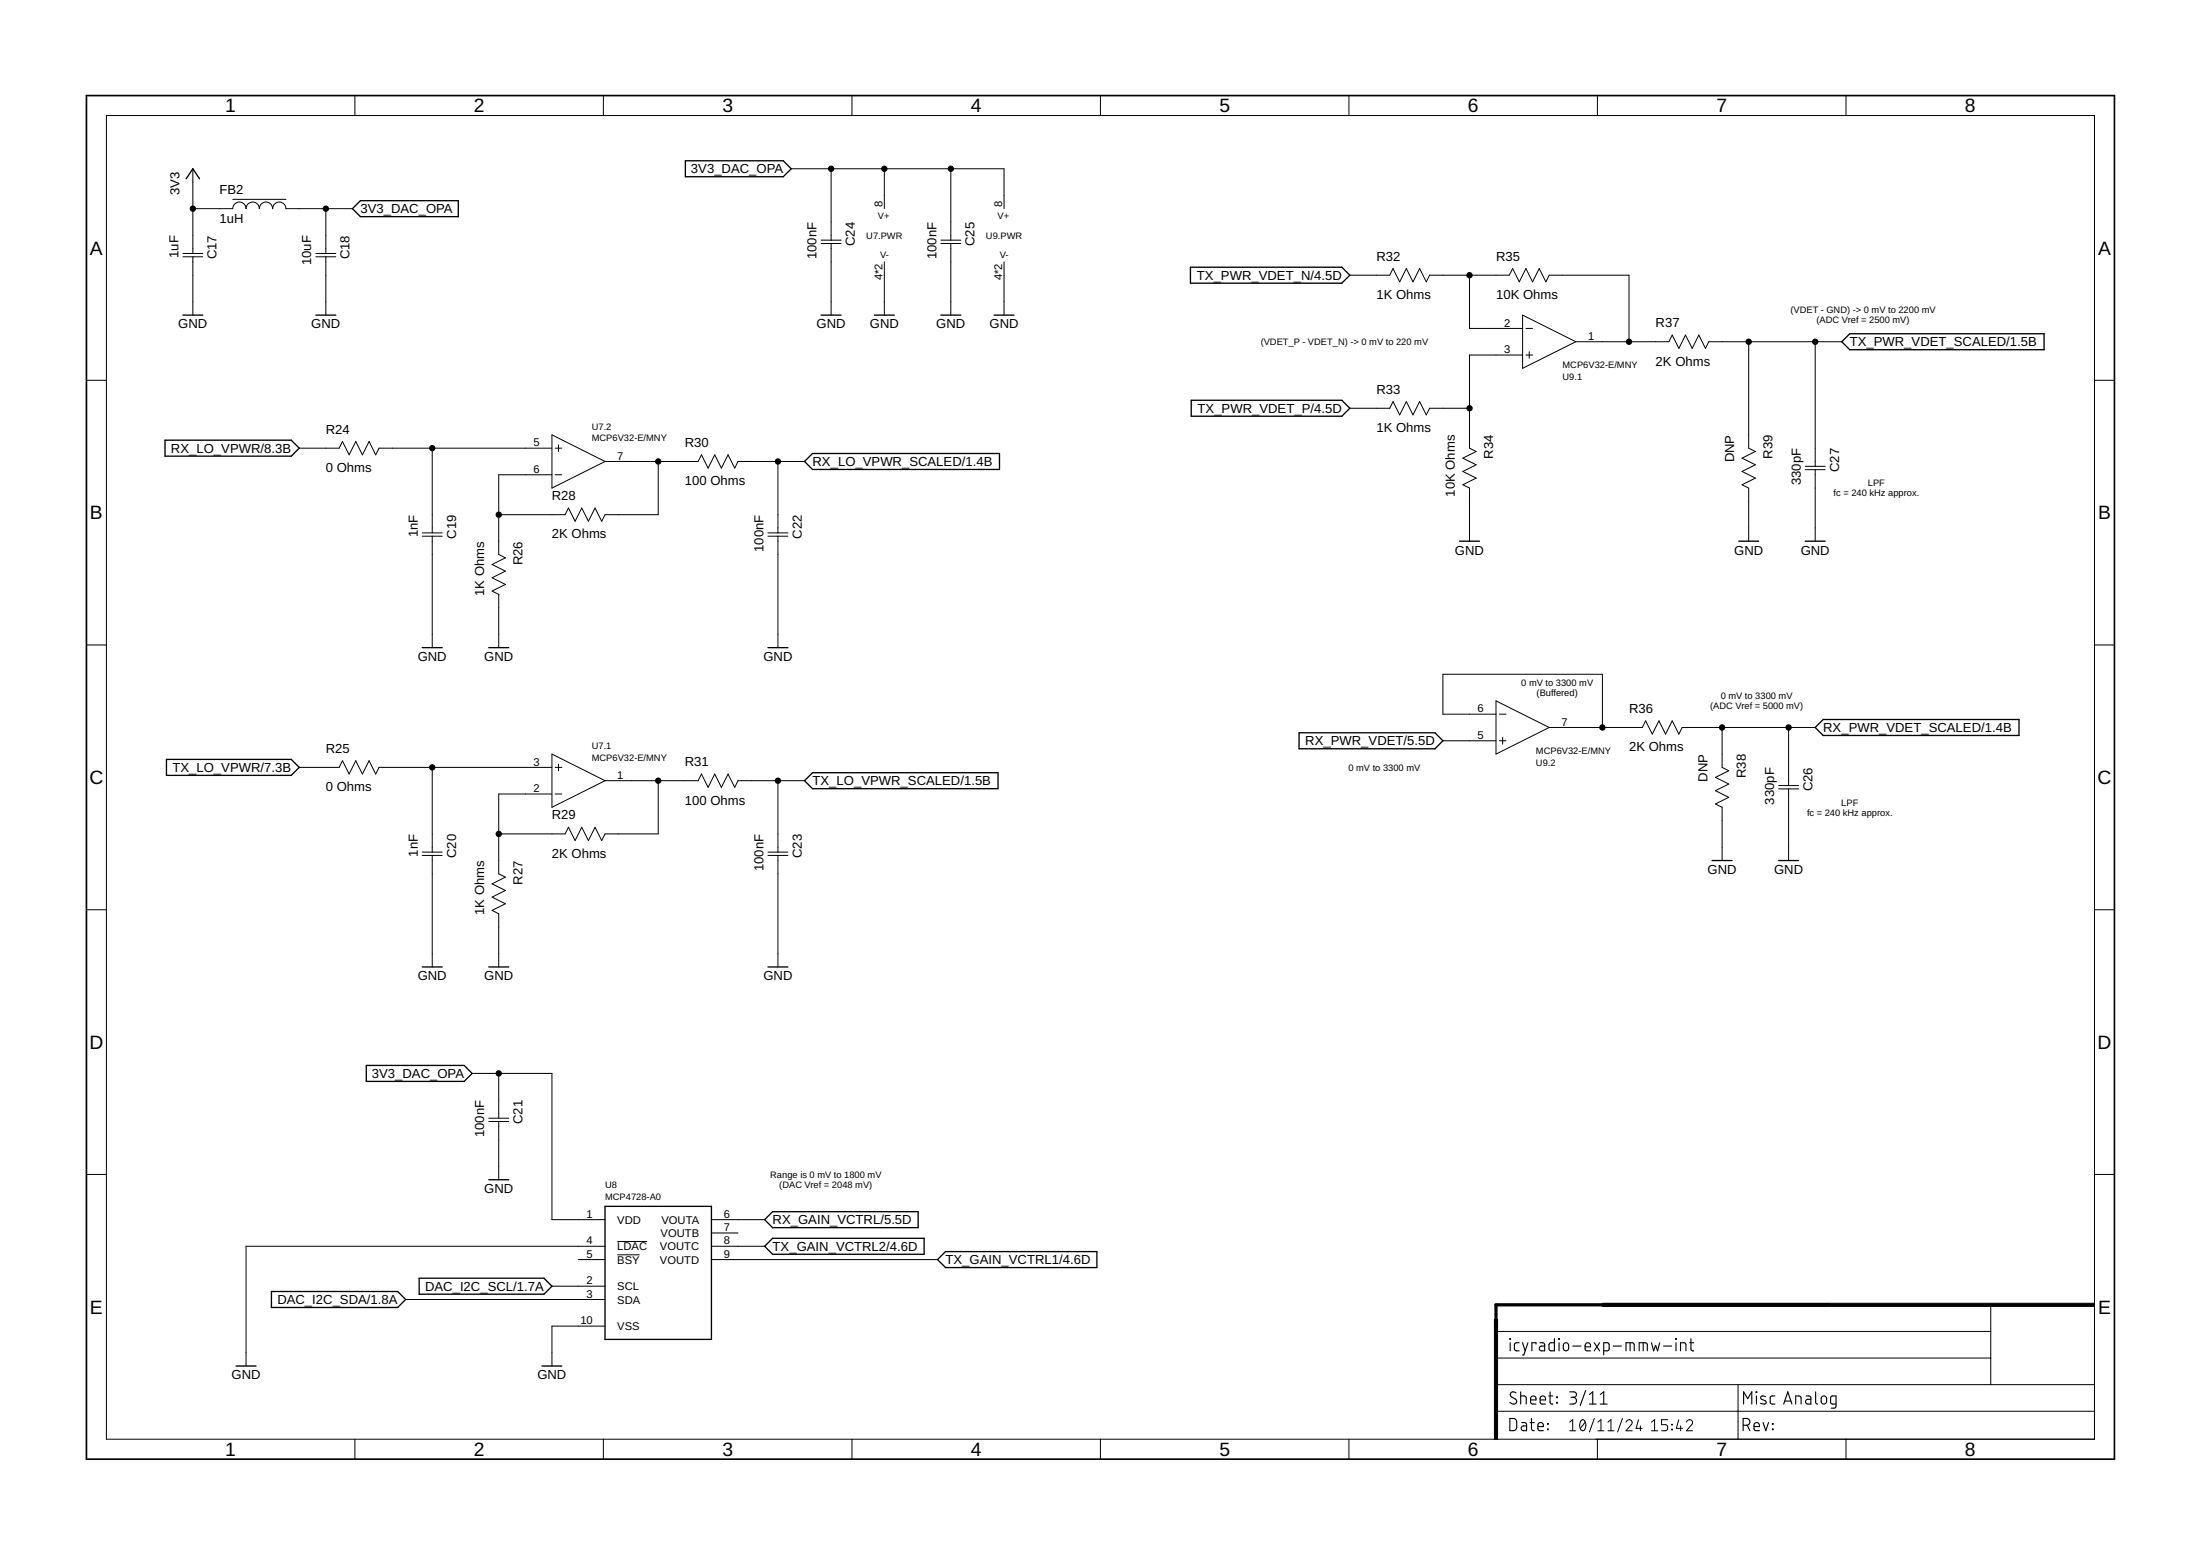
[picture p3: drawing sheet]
<svg xmlns="http://www.w3.org/2000/svg" width="420mm" height="297mm" viewBox="0 0 420 297" stroke-linecap="round" stroke-linejoin="round" font-family="sans-serif">
<g fill="none" stroke="#000" stroke-width=".19">
<path d="M67.8 18.2v3.9M115.2 18.2v3.9M162.7 18.2v3.9M210.2 18.2v3.9M257.6 18.2v3.9M305.1 18.2v3.9M352.6 18.2v3.9M20.3 22.1h379.7v252.6h-379.7zM36.8 39.8h7.6a1.27 1.27 0 0 1 1.3-1.2 1.27 1.27 0 0 1 1.3 1.2 1.27 1.27 0 0 1 1.3-1.2 1.27 1.27 0 0 1 1.2 1.2 1.27 1.27 0 0 1 1.3-1.2 1.27 1.27 0 0 1 1.3 1.2 1.27 1.27 0 0 1 1.2-1.2 1.27 1.27 0 0 1 1.3 1.2h12.7M36.8 32.2v16.2M44.4 38.1h10.2M62.2 39.8v8.6"/>
<path d="M151.1 32.2h40.6v7.6M158.7 32.2v13.6M168.9 32.2v7.6M181.6 32.2v13.6M34.9 48.4h3.8M34.9 49h3.8M36.8 49v11.2M60.3 48.4h3.8M60.3 49h3.8M62.2 49v11.2M156.8 45.8h3.8M156.8 46.5h3.8"/>
<path d="M158.7 46.5v13.7M168.9 50v10.2M179.7 45.8h3.8M179.7 46.5h3.8M181.6 46.5v13.7M191.7 50v10.2M257.8 52.5h7.6l.6-1.2 1.3 2.5 1.3-2.5 1.3 2.5 1.2-2.5 1.3 2.5 .6-1.3h15.2l.7-1.2 1.3 2.5 1.2-2.5 1.3 2.5 1.3-2.5 1.2 2.5 .7-1.3h15.2v12.7M280.6 52.5v10.2h10.2M16.5 72.6h3.8M257.8 77.9h7.6l.6-1.2 1.3 2.5 1.3-2.5 1.3 2.5 1.2-2.5 1.3 2.5 .6-1.3h7.6M290.8 67.8h-10.2v17.8l1.3 .6-2.5 1.3 2.5 1.2-2.5 1.3 2.5 1.3-2.5 1.2 1.2 .7v10.1M290.8 60.2l10.1 5-10.1 5.1z"/>
<path d="M291.4 67.8h1.3M291.4 62.7h1.3M292.1 67.1v1.3M300.9 65.2h17.8l.7-1.2 1.2 2.5 1.3-2.5 1.3 2.5 1.2-2.5 1.3 2.5 .6-1.3h25.4M334 65.2v20.4l1.2 .6-2.5 1.3 2.5 1.2-2.5 1.3 2.5 1.3-2.5 1.2 1.3 .7v10.1M346.7 65.2v23.8M400 72.6h3.8M57.1 85.6h7.7l.6-1.3 1.3 2.5 1.2-2.5 1.3 2.5 1.3-2.5 1.3 2.5 .6-1.2h33M82.5 85.6v16.1M105.4 83l10.1 5.1-10.1 5.1zM105.4 90.6h-10.2v15.3l1.3 .6-2.5 1.3 2.5 1.2-2.5 1.3 2.5 1.3-2.5 1.2 1.2 .7v10.1M106 85.6h1.3"/>
<path d="M106 90.6h1.3M106.7 84.9v1.3M115.5 88.1h17.8l.7-1.3 1.2 2.6 1.3-2.6 1.3 2.6 1.2-2.6 1.3 2.6 .6-1.3h12.7M125.7 88.1v10.2h-10.2l-.6 1.2-1.3-2.5-1.2 2.5-1.3-2.5-1.3 2.5-1.2-2.5-.7 1.3h-12.7M148.6 88.1v13.6M344.8 89h3.8M344.8 89.7h3.8M346.7 89.7v13.6M80.6 101.7h3.9M80.6 102.4h3.9M82.5 102.4v21.2M146.7 101.7h3.8"/>
<path d="M146.7 102.4h3.8M148.6 102.4v21.2M16.5 123.1h3.8M285.7 136.3h-10.1v-7.6h30.4v10.2M285.7 133.8l10.2 5.1-10.2 5.1zM286.3 136.3h1.3M295.9 138.9h17.7l.7-1.3 1.3 2.5 1.2-2.5 1.3 2.5 1.3-2.5 1.2 2.5 .7-1.2h25.4M328.9 138.9v7.6l1.3 .6-2.6 1.3 2.6 1.3-2.6 1.2 2.6 1.3-2.6 1.3 1.3 .6v10.2M341.6 138.9v11.1M400 123.1h3.8M57.1 146.5h7.7l.6-1.3 1.3 2.6 1.2-2.6 1.3 2.6 1.3-2.6 1.3 2.6 .6-1.3h33M82.5 146.5v16.2"/>
<path d="M105.4 144l10.1 5-10.1 5.1zM105.4 151.6h-10.2v15.2l1.3 .6-2.5 1.3 2.5 1.3-2.5 1.3 2.5 1.2-2.5 1.3 1.2 .6v10.2M106 146.5h1.3M106 151.6h1.3M106.7 145.9v1.2M115.5 149h17.8l.7-1.2 1.2 2.5 1.3-2.5 1.3 2.5 1.2-2.5 1.3 2.5 .6-1.3h12.7M125.7 149v10.2h-10.2l-.6 1.3-1.3-2.6-1.2 2.6-1.3-2.6-1.3 2.6-1.2-2.6-.7 1.3h-12.7M148.6 149v13.7M275.6 141.4h10.1M286.3 141.4h1.3M287 140.8v1.2M339.7 150h3.8"/>
<path d="M339.7 150.6h3.8M341.6 150.6v13.7M16.5 173.7h3.8M80.6 162.7h3.9M80.6 163.3h3.9M82.5 163.3v21.3M146.7 162.7h3.8M146.7 163.3h3.8M148.6 163.3v21.3M400 173.7h3.8M90.2 204.9h15.2v27.9h10.1M93.3 213.5h3.9"/>
<path d="M93.3 214.1h3.9M95.2 204.9v8.6M95.2 214.1v11.1M16.5 224.2h3.8M115.5 237.9h-68.5v22.9M117.9 237h5.7M117.9 239.5h4.3M135.9 232.8h10.1M135.9 237.9h10.1M135.9 235.4h5M400 224.2h3.8M77.5 248.1h38"/>
<path d="M105.4 245.5h10.1M110.5 240.5h5M115.5 253.2h-10.1v7.6M135.9 240.5h43.1M285.7 254.2h94.5M285.7 259.2h94.5M380.2 249.1v15.2M67.8 274.7v3.9M115.2 274.7v3.9M162.7 274.7v3.9M210.2 274.7v3.9M257.6 274.7v3.9"/>
<path d="M285.7 269.4h114.3M285.7 264.3h114.3M299.8 271.5l.6-.5v2.1M299.8 273.1h1.1M302 271.2a.49 .49 0 0 1 .5-.1 .49 .49 0 0 1 .3 .5 1.21 1.21 0 0 1-.5 1.5 1.35 1.35 0 0 1-.3-1.9zM302.7 271.5l-.9 1.2M304.5 270.8l-.9 2.6M305.1 274.7v3.9M305.2 273.1h1.1M305.2 271.5l.6-.5v2.1M307.1 273.1h1.2M307.1 271.5l.6-.5v2.1"/>
<path d="M309.9 270.8l-1 2.6M310.5 271.5a.58 .58 0 0 1 .9-.5 .58 .58 0 0 1 .1 1l-1 1.1h1.2M312.9 271l-.4 1.7h1.1M313.3 272.2v.9M315.4 273.1h1.2M315.4 271.5l.6-.5v2.1M318.5 271h-1.2v1h.7a.59 .59 0 0 1 .5 .6 .59 .59 0 0 1-.5 .5h-.7M319.3 271.9l.1 .1zM319.3 272.8l.1 .2zM320.6 271l-.5 1.7h1.2M321 272.2v.9M322.1 271.5a.58 .58 0 0 1 .8-.5 .58 .58 0 0 1 .2 1l-1 1.1h1.1"/>
<path d="M331.9 264.3v10.4M352.6 274.7v3.9"/>
</g>
<g fill="none" stroke="#000" stroke-width=".25">
<path d="M35.6 34.1l1.2-1.9 1.3 1.9M67.3 39.8l1.5-1.5h18.7v3.1h-18.7zM130.9 30.7h18.7l1.5 1.5-1.5 1.5h-18.7zM227.4 51h28.9l1.5 1.5-1.5 1.6h-28.9zM34.9 60.2h3.8M60.3 60.2h3.8M156.8 60.2h3.8M167 60.2h3.8M179.7 60.2h3.8M189.8 60.2h3.9M227.5 76.4h28.8l1.5 1.5-1.5 1.6h-28.8zM353.3 63.7h37.1v3.1h-37.1l-1.6-1.6z"/>
<path d="M31.5 84h24.1l1.5 1.6-1.5 1.5h-24.1zM155.2 86.6h35.7v3h-35.7l-1.6-1.5zM278.7 103.3h3.9M332.1 103.3h3.8M344.8 103.3h3.8M80.6 123.6h3.9M93.3 123.6h3.9M146.7 123.6h3.8M248.1 139.9h25.9l1.6 1.5-1.6 1.5h-25.9zM346.7 138.9l1.5-1.5h37.4v3h-37.4zM31.8 145h23.8l1.5 1.5-1.5 1.5h-23.8zM155.2 147.5h35.4v3.1h-35.4l-1.6-1.6z"/>
<path d="M327 164.3h3.8M339.7 164.3h3.8M80.6 184.6h3.9M93.3 184.6h3.9M146.7 184.6h3.8M70 203.4h18.6l1.6 1.5-1.6 1.5h-18.6zM93.3 225.2h3.9M115.5 230.3h20.4v25.4h-20.4zM146 232.8l1.6-1.5h27.7v3.1h-27.7zM146 237.9l1.6-1.5h28.9v3h-28.9zM51.8 246.5h24.1l1.6 1.6-1.6 1.5h-24.1zM80.1 244h23.8l1.5 1.5-1.5 1.6h-23.8z"/>
<path d="M179 240.5l1.6-1.6h28.9v3.1h-28.9zM45.1 260.8h3.8M103.5 260.8h3.8"/>
</g>
<path d="M16.5 18.2h387.3v260.4h-387.3z" fill="none" stroke="#000" stroke-width=".32"/>
<path d="M285.4 251.9h.6v22.8h-.6zM306 248.8h94v.6h-94z" fill="#000" stroke="#000" stroke-width=".19"/>
<path d="M349.2 249.1h-63.5v3.8" fill="none" stroke="#000" stroke-width=".61"/>
<g fill="none" stroke="#000" stroke-width=".21">
<path d="M288.4 255.5l.1 .2zM288.4 256.3v1.6M290.1 256.3h-.6l-.3 .4 .1 1.1 .8 .1M290.8 256.3l.5 1.6M291.8 256.3l-.8 2.4h-.2M293.3 256.6v-.3h-.7v1.6M294.1 256.3h.6l.3 .4v1.2h-.6a.46 .46 0 0 1-.4-.5 .46 .46 0 0 1 .4-.4h.6M296.9 255.5v2.4h-.8l-.3-.4 .1-.9 .2-.3h.8M297.7 255.5l.1 .2zM297.8 256.3v1.6M298.8 256.4l.4-.1a.92 .92 0 0 1 .1 1.5l-.3 .1a.92 .92 0 0 1-.2-1.5zM300.4 257h1.5"/>
<path d="M302.7 257.1h1.1a.55 .55 0 0 0-.4-.8 .55 .55 0 0 0-.7 .5l.1 1 1 .1M304.5 256.3l1 1.6M305.5 256.3l-1 1.6M306.3 257.9h.8l.2-.3v-1l-.2-.3h-.8v2.4M308.1 257h1.6M310.5 257.9v-1.6l1.5 .1 .1 .3v1.2M311.3 256.3v1.6M313.1 257.9v-1.6l1.4 .1 .1 1.5M313.8 256.3v1.6M315.4 256.3l.4 1.6 .4-1.1 .4 1.1 .4-1.6M317.7 257h1.6M320 255.5l.1 .2z"/>
<path d="M320.1 256.3v1.6M321 257.9v-1.6l.9 .1 .1 1.5M322.7 256.3h.8M322.9 255.5l.1 2.1 .2 .3h.3M288.4 270.8h.8l.4 .4v1.5l-.4 .4h-.8zM289.5 265.9a.58 .58 0 0 0-.9-.1 .58 .58 0 0 0 .1 .9l.7 .4a.58 .58 0 0 1 .1 .8 .58 .58 0 0 1-.9 0l-.2-.2M290.4 266.5l1 .1 .1 .3v1.1M290.4 265.7v2.3M290.6 271.6h.7l.2 .3v1.2h-.5a.46 .46 0 0 1-.5-.4 .46 .46 0 0 1 .5-.5h.5M292.2 271.6h.8M292.3 267.3h1a.54 .54 0 0 0-.3-.8 .54 .54 0 0 0-.7 .5l.1 .9 .9 .1M292.5 270.8v1.9l.1 .3 .4 .1"/>
<path d="M293.7 272.3h1a.54 .54 0 0 0-.3-.7 .54 .54 0 0 0-.7 .5l.1 .9 .9 .1M294.1 267.3h1.1a.54 .54 0 0 0-.4-.8 .54 .54 0 0 0-.7 .5l.1 .9 1 .1M295.6 272.8l.1 .1zM295.6 271.8l.1 .1zM295.8 266.5h.8M296 265.7l.1 2.1 .2 .2h.3M297.3 266.7h.1v.1h-.1zM297.3 267.7h.1v.1h-.1zM299.8 265.7h.8a.52 .52 0 0 1 .5 .5 .52 .52 0 0 1-.5 .5h-.6M300.4 266.7a.65 .65 0 0 1 .7 .7 .65 .65 0 0 1-.7 .6h-.6M302.8 265.5l-1 2.8M303.6 268h1.2"/>
<path d="M303.6 266.2l.6-.5v2.3M305.6 268h1.3M305.6 266.2l.7-.5v2.3M332.9 272.1h.6a.65 .65 0 0 0 .7-.7 .65 .65 0 0 0-.7-.6h-.6v2.3M333 268v-2.3l.8 1.3 .8-1.3v2.3M333.7 272.1l.5 1M335 272.3h1a.54 .54 0 0 0-.3-.7 .54 .54 0 0 0-.7 .5l.1 .9 .9 .1M335.4 265.7l.1 .1zM335.4 266.5v1.5M336.7 271.6l.5 1.5 .6-1.5M337.2 266.6a.59 .59 0 0 0-.9 .1v.3l1 .6a.32 .32 0 0 1-.3 .4l-.7-.1M338.5 271.8l.1 .1z"/>
<path d="M338.5 272.8l.1 .1zM339 266.5h-.7l-.2 .4 .1 1 .8 .1M340.7 268l.7-2.3 .8 2.3M340.8 267.5h1.2M342.9 268v-1.5l1 .1 .1 .3v1.1M344.9 266.5h.7l.2 .2v1.3h-.5a.46 .46 0 0 1-.5-.4 .46 .46 0 0 1 .5-.5h.5M346.8 265.7v2.1l.3 .2M347.9 266.7l.5-.2a.92 .92 0 0 1 .2 1.5h-.4l-.4-.3zM350.6 268h-.8l-.2-.2v-1.1l.2-.2h.8v1.9l-.2 .4h-.7"/>
</g>
<g fill="#000" stroke="#000" stroke-width=".19">
<circle cx="36.8" cy="39.8" r=".51"/>
<circle cx="62.2" cy="39.8" r=".51"/>
<circle cx="158.7" cy="32.2" r=".51"/>
<circle cx="168.9" cy="32.2" r=".51"/>
<circle cx="181.6" cy="32.2" r=".51"/>
<circle cx="280.6" cy="52.5" r=".51"/>
<circle cx="280.6" cy="77.9" r=".51"/>
<circle cx="311.1" cy="65.2" r=".51"/>
<circle cx="334" cy="65.2" r=".51"/>
<circle cx="346.7" cy="65.2" r=".51"/>
<circle cx="82.5" cy="85.6" r=".51"/>
<circle cx="95.2" cy="98.3" r=".51"/>
<circle cx="125.7" cy="88.1" r=".51"/>
<circle cx="148.6" cy="88.1" r=".51"/>
<circle cx="306" cy="138.9" r=".51"/>
<circle cx="328.9" cy="138.9" r=".51"/>
<circle cx="341.6" cy="138.9" r=".51"/>
<circle cx="82.5" cy="146.5" r=".51"/>
<circle cx="95.2" cy="159.2" r=".51"/>
<circle cx="125.7" cy="149" r=".51"/>
<circle cx="148.6" cy="149" r=".51"/>
<circle cx="95.2" cy="204.9" r=".51"/>
</g>
<g font-size="3.7">
<text x="43" y="21.4">1</text>
<text x="90.5" y="21.4">2</text>
<text x="138" y="21.4">3</text>
<text x="185.4" y="21.4">4</text>
<text x="232.9" y="21.4">5</text>
<text x="280.3" y="21.4">6</text>
<text x="327.8" y="21.4">7</text>
<text x="375.3" y="21.4">8</text>
<text x="17.2" y="48.6">A</text>
<text x="400.7" y="48.6">A</text>
<text x="17.2" y="99.2">B</text>
<text x="400.7" y="99.2">B</text>
<text x="17.1" y="149.7">C</text>
<text x="400.6" y="149.7">C</text>
<text x="17.1" y="200.2">D</text>
<text x="400.6" y="200.2">D</text>
<text x="17.2" y="250.8">E</text>
<text x="400.7" y="250.8">E</text>
<text x="43" y="277.9">1</text>
<text x="90.5" y="277.9">2</text>
<text x="138" y="277.9">3</text>
<text x="185.4" y="277.9">4</text>
<text x="232.9" y="277.9">5</text>
<text x="280.3" y="277.9">6</text>
<text x="327.8" y="277.9">7</text>
<text x="375.3" y="277.9">8</text>
</g>
<g font-size="2.5">
<text x="132" y="33.1">3V3_DAC_OPA</text>
<text x="34.3" y="37.3" transform="rotate(-90 34.3 37.3)">3V3</text>
<text x="41.9" y="37.1">FB2</text>
<text x="68.8" y="40.7">3V3_DAC_OPA</text>
<text x="41.9" y="42.6">1uH</text>
<text x="163.3" y="47" transform="rotate(-90 163.3 47)">C24</text>
<text x="186.1" y="47" transform="rotate(-90 186.1 47)">C25</text>
<text x="34.1" y="49.2" transform="rotate(-90 34.1 49.2)">1uF</text>
<text x="41.4" y="49.5" transform="rotate(-90 41.4 49.5)">C17</text>
<text x="59.5" y="50.6" transform="rotate(-90 59.5 50.6)">10uF</text>
<text x="66.8" y="49.5" transform="rotate(-90 66.8 49.5)">C18</text>
<text x="156" y="49.5" transform="rotate(-90 156 49.5)">100nF</text>
<text x="178.8" y="49.5" transform="rotate(-90 178.8 49.5)">100nF</text>
<text x="228.6" y="53.4">TX_PWR_VDET_N/4.5D</text>
<text x="262.9" y="49.8">R32</text>
<text x="285.7" y="49.8">R35</text>
<text x="262.9" y="57.1">1K Ohms</text>
<text x="285.7" y="57.1">10K Ohms</text>
<text x="34.1" y="62.7">GND</text>
<text x="59.5" y="62.7">GND</text>
<text x="156" y="62.7">GND</text>
<text x="166.1" y="62.7">GND</text>
<text x="178.8" y="62.7">GND</text>
<text x="189" y="62.7">GND</text>
<text x="316.2" y="62.5">R37</text>
<text x="316.2" y="69.8">2K Ohms</text>
<text x="353.3" y="66.1">TX_PWR_VDET_SCALED/1.5B</text>
<text x="262.9" y="75.2">R33</text>
<text x="62.2" y="82.8">R24</text>
<text x="228.7" y="78.8">TX_PWR_VDET_P/4.5D</text>
<text x="262.9" y="82.5">1K Ohms</text>
<text x="32.7" y="86.4">RX_LO_VPWR/8.3B</text>
<text x="130.8" y="85.3">R30</text>
<text x="155.2" y="89">RX_LO_VPWR_SCALED/1.4B</text>
<text x="285.2" y="87.6" transform="rotate(-90 285.2 87.6)">R34</text>
<text x="331.2" y="88.3" transform="rotate(-90 331.2 88.3)">DNP</text>
<text x="338.5" y="87.6" transform="rotate(-90 338.5 87.6)">R39</text>
<text x="62.2" y="90.1">0 Ohms</text>
<text x="105.4" y="95.5">R28</text>
<text x="130.8" y="92.6">100 Ohms</text>
<text x="277.9" y="94.8" transform="rotate(-90 277.9 94.8)">10K Ohms</text>
<text x="343.9" y="92.7" transform="rotate(-90 343.9 92.7)">330pF</text>
<text x="351.2" y="90.1" transform="rotate(-90 351.2 90.1)">C27</text>
<text x="79.8" y="102.6" transform="rotate(-90 79.8 102.6)">1nF</text>
<text x="87.1" y="102.8" transform="rotate(-90 87.1 102.8)">C19</text>
<text x="99.8" y="107.9" transform="rotate(-90 99.8 107.9)">R26</text>
<text x="105.4" y="102.8">2K Ohms</text>
<text x="145.8" y="105.4" transform="rotate(-90 145.8 105.4)">100nF</text>
<text x="153.1" y="102.8" transform="rotate(-90 153.1 102.8)">C22</text>
<text x="277.9" y="105.9">GND</text>
<text x="331.2" y="105.9">GND</text>
<text x="343.9" y="105.9">GND</text>
<text x="92.5" y="113.8" transform="rotate(-90 92.5 113.8)">1K Ohms</text>
<text x="79.8" y="126.2">GND</text>
<text x="92.5" y="126.2">GND</text>
<text x="145.8" y="126.2">GND</text>
<text x="311.1" y="136.1">R36</text>
<text x="62.2" y="143.7">R25</text>
<text x="249.3" y="142.3">RX_PWR_VDET/5.5D</text>
<text x="311.1" y="143.4">2K Ohms</text>
<text x="348.2" y="139.8">RX_PWR_VDET_SCALED/1.4B</text>
<text x="32.9" y="147.4">TX_LO_VPWR/7.3B</text>
<text x="130.8" y="146.3">R31</text>
<text x="155.2" y="149.9">TX_LO_VPWR_SCALED/1.5B</text>
<text x="326.1" y="149.2" transform="rotate(-90 326.1 149.2)">DNP</text>
<text x="333.4" y="148.6" transform="rotate(-90 333.4 148.6)">R38</text>
<text x="62.2" y="151">0 Ohms</text>
<text x="130.8" y="153.6">100 Ohms</text>
<text x="338.8" y="153.6" transform="rotate(-90 338.8 153.6)">330pF</text>
<text x="346.1" y="151.1" transform="rotate(-90 346.1 151.1)">C26</text>
<text x="105.4" y="156.4">R29</text>
<text x="79.8" y="163.5" transform="rotate(-90 79.8 163.5)">1nF</text>
<text x="87.1" y="163.8" transform="rotate(-90 87.1 163.8)">C20</text>
<text x="105.4" y="163.7">2K Ohms</text>
<text x="145.8" y="166.3" transform="rotate(-90 145.8 166.3)">100nF</text>
<text x="153.1" y="163.8" transform="rotate(-90 153.1 163.8)">C23</text>
<text x="326.1" y="166.8">GND</text>
<text x="338.8" y="166.8">GND</text>
<text x="99.8" y="168.9" transform="rotate(-90 99.8 168.9)">R27</text>
<text x="92.5" y="174.7" transform="rotate(-90 92.5 174.7)">1K Ohms</text>
<text x="79.8" y="187.1">GND</text>
<text x="92.5" y="187.1">GND</text>
<text x="145.8" y="187.1">GND</text>
<text x="71" y="205.8">3V3_DAC_OPA</text>
<text x="99.8" y="214.6" transform="rotate(-90 99.8 214.6)">C21</text>
<text x="92.5" y="217.1" transform="rotate(-90 92.5 217.1)">100nF</text>
<text x="92.5" y="227.8">GND</text>
<text x="147.6" y="233.7">RX_GAIN_VCTRL/5.5D</text>
<text x="147.6" y="238.8">TX_GAIN_VCTRL2/4.6D</text>
<text x="180.6" y="241.3">TX_GAIN_VCTRL1/4.6D</text>
<text x="53" y="249">DAC_I2C_SDA/1.8A</text>
<text x="81.2" y="246.4">DAC_I2C_SCL/1.7A</text>
<text x="44.2" y="263.3">GND</text>
<text x="102.6" y="263.3">GND</text>
</g>
<g font-size="2.1">
<text x="168.5" y="39.5" transform="rotate(-90 168.5 39.5)">8</text>
<text x="191.4" y="39.5" transform="rotate(-90 191.4 39.5)">8</text>
<text x="168.5" y="53.5" transform="rotate(-90 168.5 53.5)">4*2</text>
<text x="191.4" y="53.5" transform="rotate(-90 191.4 53.5)">4*2</text>
<text x="287.3" y="62.3">2</text>
<text x="303.3" y="64.9">1</text>
<text x="287.3" y="67.4">3</text>
<text x="101.9" y="85.2">5</text>
<text x="117.9" y="87.7">7</text>
<text x="101.9" y="90.3">6</text>
<text x="282.2" y="136">6</text>
<text x="282.2" y="141.1">5</text>
<text x="298.2" y="138.5">7</text>
<text x="101.9" y="146.1">3</text>
<text x="117.9" y="148.7">1</text>
<text x="101.9" y="151.2">2</text>
<text x="112" y="232.5">1</text>
<text x="117.9" y="233.6">VDD</text>
<text x="126.3" y="233.6">VOUTA</text>
<text x="138.2" y="232.5">6</text>
<text x="112" y="237.6">4</text>
<text x="117.9" y="238.7">LDAC</text>
<text x="126" y="238.7">VOUTC</text>
<text x="126.2" y="236.1">VOUTB</text>
<text x="138.2" y="235">7</text>
<text x="138.2" y="237.6">8</text>
<text x="112" y="245.2">2</text>
<text x="112" y="240.1">5</text>
<text x="117.9" y="241.2">BSY</text>
<text x="126" y="241.2">VOUTD</text>
<text x="138.2" y="240.1">9</text>
<text x="112" y="247.7">3</text>
<text x="117.9" y="246.3">SCL</text>
<text x="117.9" y="248.8">SDA</text>
<text x="110.9" y="252.8">10</text>
<text x="117.9" y="253.9">VSS</text>
</g>
<g font-size="1.8">
<text x="167.7" y="41.9">V+</text>
<text x="190.5" y="41.9">V+</text>
<text x="165.4" y="45.5">U7.PWR</text>
<text x="188.3" y="45.5">U9.PWR</text>
<text x="168.1" y="49.2">V-</text>
<text x="190.9" y="49.2">V-</text>
<text x="341.9" y="59.8">(VDET - GND) -&gt; 0 mV to 2200 mV</text>
<text x="240.8" y="65.9">(VDET_P - VDET_N) -&gt; 0 mV to 220 mV</text>
<text x="346.9" y="61.7">(ADC Vref = 2500 mV)</text>
<text x="298.4" y="70.3">MCP6V32-E/MNY</text>
<text x="298.4" y="72.6">U9.1</text>
<text x="113" y="82">U7.2</text>
<text x="113" y="84.3">MCP6V32-E/MNY</text>
<text x="350.2" y="94.8">fc = 240 kHz approx.</text>
<text x="356.7" y="92.8">LPF</text>
<text x="290.5" y="130.9">0 mV to 3300 mV</text>
<text x="293.5" y="132.8">(Buffered)</text>
<text x="326.6" y="135.4">(ADC Vref = 5000 mV)</text>
<text x="328.6" y="133.5">0 mV to 3300 mV</text>
<text x="113" y="142.9">U7.1</text>
<text x="293.3" y="144">MCP6V32-E/MNY</text>
<text x="113" y="145.2">MCP6V32-E/MNY</text>
<text x="257.5" y="147.1">0 mV to 3300 mV</text>
<text x="293.3" y="146.2">U9.2</text>
<text x="345.1" y="155.7">fc = 240 kHz approx.</text>
<text x="351.6" y="153.8">LPF</text>
<text x="115.6" y="226.7">U8</text>
<text x="147.1" y="224.9">Range is 0 mV to 1800 mV</text>
<text x="148.8" y="226.8">(DAC Vref = 2048 mV)</text>
<text x="115.6" y="229">MCP4728-A0</text>
</g>
</svg>
